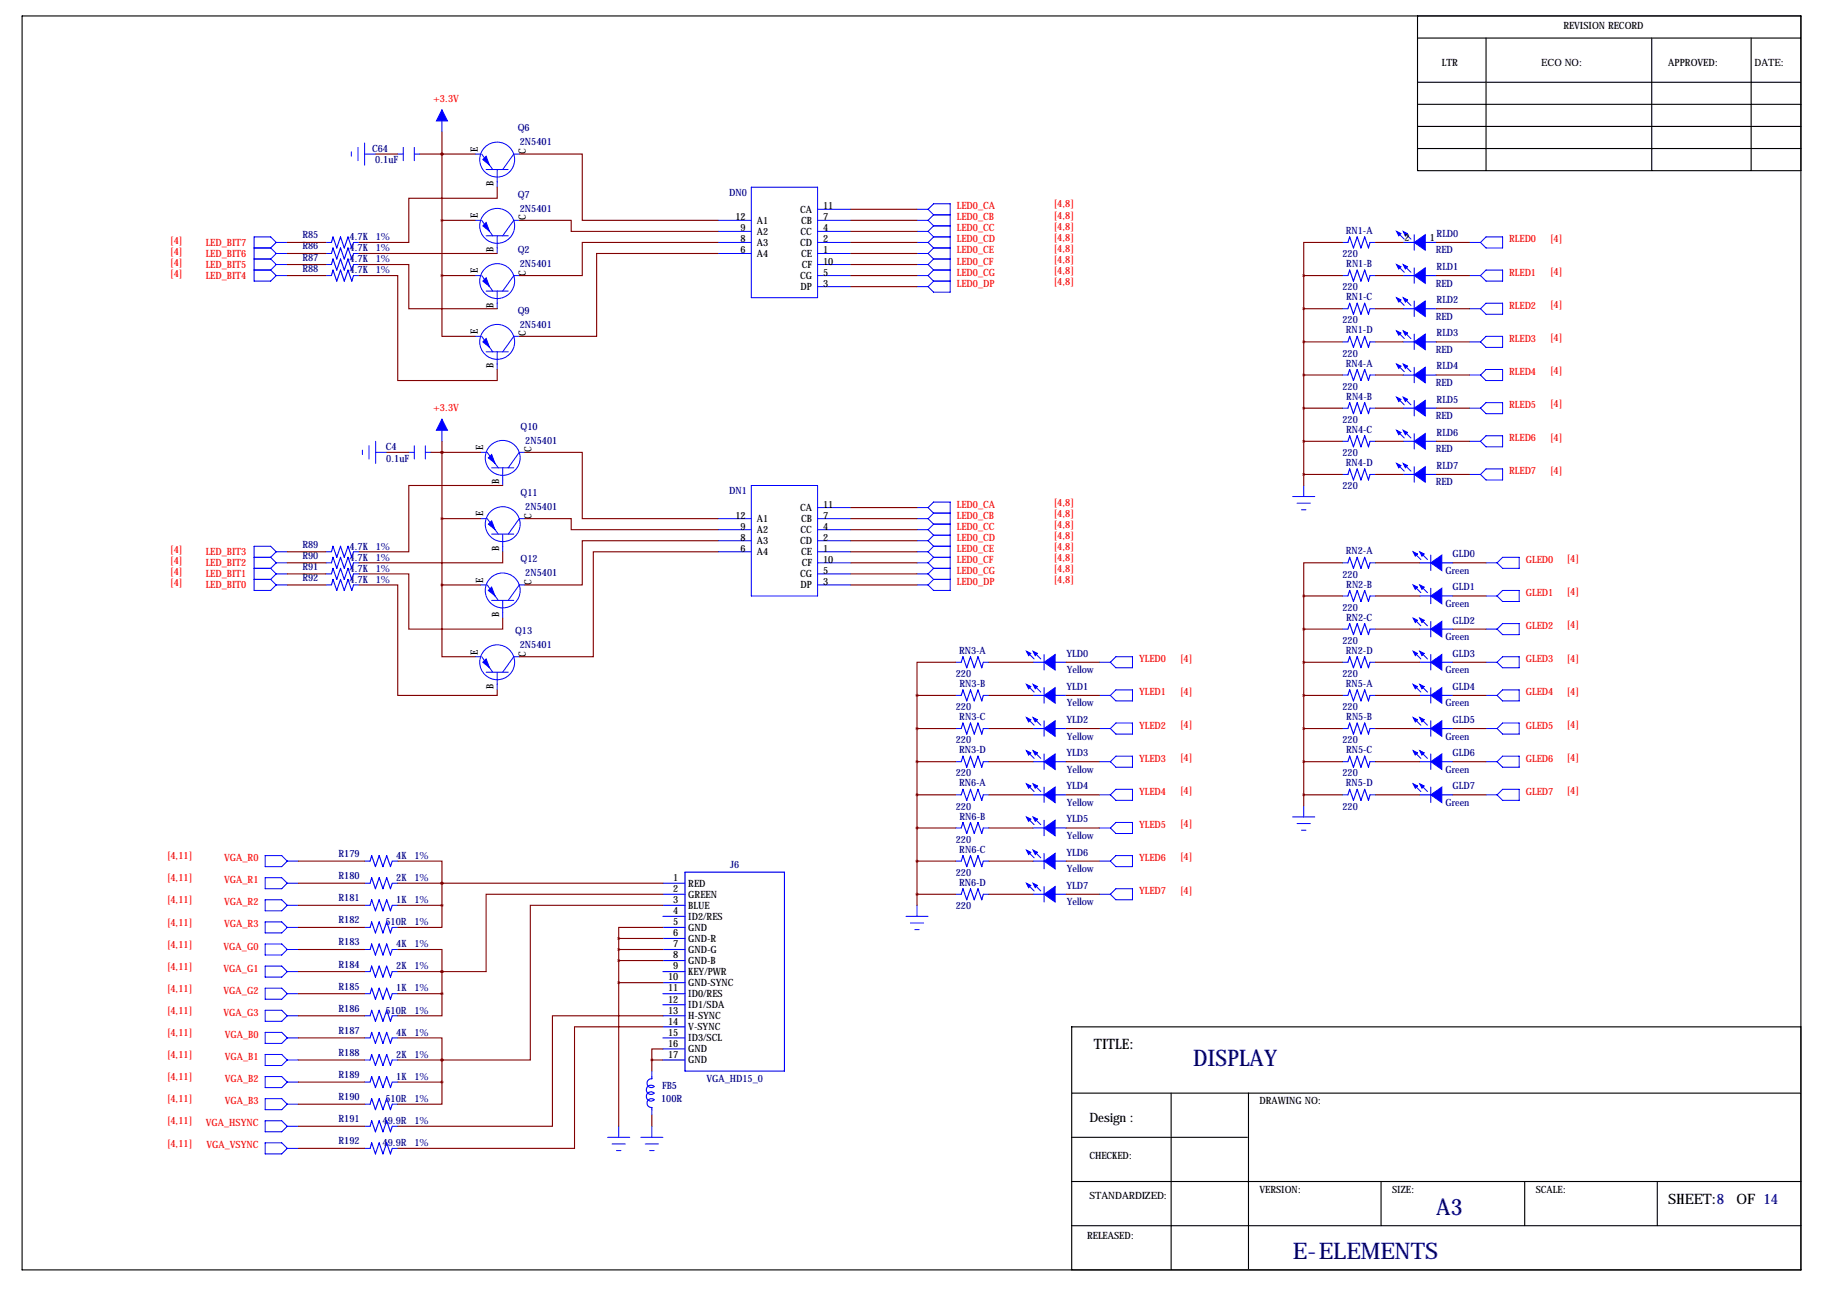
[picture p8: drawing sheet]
<svg xmlns="http://www.w3.org/2000/svg" width="419mm" height="297mm" viewBox="0 0 419 297" stroke-linecap="round" stroke-linejoin="round" font-family="sans-serif">
<g fill="none" stroke="#000" stroke-width=".25">
<path d="M5.1 3.7h408.9v288.3h-408.9zM325.9 18.9h88.1M325.9 3.7v35.5h88.1M325.9 8.7h88.1M341.6 8.7v30.5M379.7 8.7v30.5M402.6 8.7v30.5M325.9 34.1h88.1M325.9 29.1h88.1M325.9 24h88.1M414 236.1h-167.6v55.9M246.4 251.3h167.6"/>
<path d="M269.2 251.3v40.7M287 251.3v40.4M246.4 271.6h167.6M246.4 261.5h40.4M317.5 271.6v10.2M350.5 271.6v10.2M381 271.6v10.2M246.4 281.8h167.6"/>
</g>
<g fill="none" stroke="#00f" stroke-width=".25">
<path d="M76.2 55.7l.4-1.2 .8 2.5 .9-2.5 .8 2.5 .9-2.5 .9 2.5 .4-1.3M76.2 58.3l.4-1.3 .8 2.5 .9-2.5 .8 2.5 .9-2.5 .9 2.5 .4-1.2M309.9 55.7l.4-1.2 .8 2.5 .9-2.5 .9 2.5 .8-2.5 .9 2.5 .4-1.3M322.6 55.7h2.5M327.7 55.7h2.5M76.2 60.8l.4-1.3 .8 2.6 .9-2.6 .8 2.6 .9-2.6 .9 2.6 .4-1.3M76.2 63.4l.4-1.3 .8 2.5 .9-2.5 .8 2.5 .9-2.5 .9 2.5 .4-1.2M309.9 63.4l.4-1.3 .8 2.5 .9-2.5 .9 2.5 .8-2.5 .9 2.5 .4-1.2M309.9 71l.4-1.3 .8 2.5 .9-2.5 .9 2.5 .8-2.5 .9 2.5 .4-1.2M309.9 78.6l.4-1.3 .8 2.6 .9-2.6 .9 2.6 .8-2.6 .9 2.6 .4-1.3M322.6 63.4h2.5M322.6 71h2.5"/>
<path d="M322.6 78.6h2.5M327.7 63.4h2.5M327.7 71h2.5M327.7 78.6h2.5M309.9 86.2l.4-1.3 .8 2.6 .9-2.6 .9 2.6 .8-2.6 .9 2.6 .4-1.3M309.9 93.8l.4-1.2 .8 2.5 .9-2.5 .9 2.5 .8-2.5 .9 2.5 .4-1.3M322.6 86.2h2.5M322.6 93.8h2.5M327.7 86.2h2.5M327.7 93.8h2.5M309.9 101.5l.4-1.3 .8 2.5 .9-2.5 .9 2.5 .8-2.5 .9 2.5 .4-1.2M309.9 109.1l.4-1.3 .8 2.5 .9-2.5 .9 2.5 .8-2.5 .9 2.5 .4-1.2"/>
<path d="M322.6 101.5h2.5M322.6 109.1h2.5M327.7 101.5h2.5M327.7 109.1h2.5M76.2 126.9l.4-1.3 .8 2.5 .9-2.5 .8 2.5 .9-2.5 .9 2.5 .4-1.2M76.2 131.9l.4-1.2 .8 2.5 .9-2.5 .8 2.5 .9-2.5 .9 2.5 .4-1.3M76.2 129.4l.4-1.3 .8 2.6 .9-2.6 .8 2.6 .9-2.6 .9 2.6 .4-1.3M76.2 134.5l.4-1.3 .8 2.5 .9-2.5 .8 2.5 .9-2.5 .9 2.5 .4-1.2M309.9 129.4l.4-1.3 .8 2.6 .9-2.6 .9 2.6 .8-2.6 .9 2.6 .4-1.3M309.9 137l.4-1.3 .8 2.6 .9-2.6 .9 2.6 .8-2.6 .9 2.6 .4-1.3M326.4 129.4h2.5M326.4 137h2.5"/>
<path d="M331.5 129.4h2.5M331.5 137h2.5M221 152.3l.4-1.3 .8 2.5 .9-2.5 .9 2.5 .8-2.5 .9 2.5 .4-1.2M221 159.9l.4-1.3 .8 2.5 .9-2.5 .9 2.5 .8-2.5 .9 2.5 .4-1.2M237.5 152.3h2.5M237.5 159.9h2.5M242.6 152.3h2.5M242.6 159.9h2.5M309.9 144.6l.4-1.2 .8 2.5 .9-2.5 .9 2.5 .8-2.5 .9 2.5 .4-1.3M309.9 152.3l.4-1.3 .8 2.5 .9-2.5 .9 2.5 .8-2.5 .9 2.5 .4-1.2M309.9 159.9l.4-1.3 .8 2.5 .9-2.5 .9 2.5 .8-2.5 .9 2.5 .4-1.2M326.4 144.6h2.5"/>
<path d="M326.4 152.3h2.5M326.4 159.9h2.5M331.5 144.6h2.5M331.5 152.3h2.5M331.5 159.9h2.5M221 167.5l.4-1.3 .8 2.6 .9-2.6 .9 2.6 .8-2.6 .9 2.6 .4-1.3M221 175.1l.4-1.3 .8 2.6 .9-2.6 .9 2.6 .8-2.6 .9 2.6 .4-1.3M237.5 167.5h2.5M237.5 175.1h2.5M242.6 167.5h2.5M242.6 175.1h2.5M309.9 167.5l.4-1.3 .8 2.6 .9-2.6 .9 2.6 .8-2.6 .9 2.6 .4-1.3"/>
<path d="M309.9 175.1l.4-1.3 .8 2.6 .9-2.6 .9 2.6 .8-2.6 .9 2.6 .4-1.3M326.4 167.5h2.5M326.4 175.1h2.5M331.5 167.5h2.5M331.5 175.1h2.5M85.1 198l.3-1.3 .9 2.5 .9-2.5 .8 2.5 .9-2.5 .9 2.5 .4-1.2M221 182.7l.4-1.2 .8 2.5 .9-2.5 .9 2.5 .8-2.5 .9 2.5 .4-1.3M221 190.4l.4-1.3 .8 2.5 .9-2.5 .9 2.5 .8-2.5 .9 2.5 .4-1.2M221 198l.4-1.3 .8 2.5 .9-2.5 .9 2.5 .8-2.5 .9 2.5 .4-1.2M237.5 182.7h2.5M237.5 190.4h2.5M237.5 198h2.5"/>
<path d="M242.6 182.7h2.5M242.6 190.4h2.5M242.6 198h2.5M309.9 182.7l.4-1.2 .8 2.5 .9-2.5 .9 2.5 .8-2.5 .9 2.5 .4-1.3M326.4 182.7h2.5M331.5 182.7h2.5M85.1 203.1l.3-1.3 .9 2.5 .9-2.5 .8 2.5 .9-2.5 .9 2.5 .4-1.2M85.1 208.1l.3-1.2 .9 2.5 .9-2.5 .8 2.5 .9-2.5 .9 2.5 .4-1.3M85.1 213.2l.3-1.3 .9 2.6 .9-2.6 .8 2.6 .9-2.6 .9 2.6 .4-1.3M85.1 218.3l.3-1.3 .9 2.6 .9-2.6 .8 2.6 .9-2.6 .9 2.6 .4-1.3M152.4 203.1h5.1M152.4 205.6h5.1"/>
<path d="M152.4 208.1h5.1M152.4 210.7h5.1M152.4 213.2h5.1M152.4 215.8h5.1M152.4 218.3h5.1M157.5 200.5h22.8v45.7h-22.8zM221 205.6l.4-1.3 .8 2.6 .9-2.6 .9 2.6 .8-2.6 .9 2.6 .4-1.3M237.5 205.6h2.5M242.6 205.6h2.5M85.1 223.4l.3-1.3 .9 2.5 .9-2.5 .8 2.5 .9-2.5 .9 2.5 .4-1.2M85.1 228.5l.3-1.3 .9 2.5 .9-2.5 .8 2.5 .9-2.5 .9 2.5 .4-1.2M85.1 233.5l.3-1.2 .9 2.5 .9-2.5 .8 2.5 .9-2.5 .9 2.5 .4-1.3"/>
<path d="M85.1 238.6l.3-1.3 .9 2.6 .9-2.6 .8 2.6 .9-2.6 .9 2.6 .4-1.3M152.4 220.8h5.1M152.4 223.4h5.1M152.4 225.9h5.1M152.4 228.5h5.1M152.4 231h5.1M152.4 233.5h5.1M152.4 236.1h5.1M152.4 238.6h5.1M85.1 243.7l.3-1.3 .9 2.6 .9-2.6 .8 2.6 .9-2.6 .9 2.6 .4-1.3M85.1 248.8l.3-1.3 .9 2.5 .9-2.5 .8 2.5 .9-2.5 .9 2.5 .4-1.2M85.1 253.9l.3-1.3 .9 2.5 .9-2.5 .8 2.5 .9-2.5 .9 2.5 .4-1.2"/>
<path d="M85.1 258.9l.3-1.2 .9 2.5 .9-2.5 .8 2.5 .9-2.5 .9 2.5 .4-1.3M149.9 247.5v.5M149.9 254.6v.5M149.9 248a1.02 1.02 0 0 0-1.1 1.3 1.02 1.02 0 0 0 1.6 .5M150.4 251.3a1.07 1.07 0 0 0-1.5 0 1.07 1.07 0 0 0 0 1.5 1.07 1.07 0 0 0 1.5 .1M150.4 249.8a1.07 1.07 0 0 0-1.5 0 1.07 1.07 0 0 0 0 1.5 1.07 1.07 0 0 0 1.5 0M150.4 252.8a1.02 1.02 0 0 0-1.6 .5 1.02 1.02 0 0 0 1.1 1.3M152.4 241.2h5.1M152.4 243.7h5.1M85.1 264l.3-1.3 .9 2.6 .9-2.6 .8 2.6 .9-2.6 .9 2.6 .4-1.3"/>
</g>
<g fill="none" stroke="#00f" stroke-width=".23">
<path d="M80.8 34.9v1M82.3 33.9v3M83.8 35.4h2.6M83.8 32.9v5.1M91.4 35.4h1.3M92.7 33.9v3M95.2 33.9v3M95.2 35.4h1.3M101.6 25.3v5M109.2 35.4h1.3M110.7 35.4l2.6 3.6M111.8 39h5"/>
<path d="M114.3 39v4M119.4 35.4h-1.3l-2.5 3.6M58.4 57h3.8M58.4 59.5h3.8M62.2 59.5l1.3 1.3M62.2 57l1.3 1.3M63.5 55.7h2.5M63.5 58.3h2.5M63.5 55.7l-1.3-1.2h-3.8v10.1h3.8l1.3-1.2M63.5 58.3l-1.3 1.2M63.5 55.7l-1.3 1.3M74.9 55.7h1.3"/>
<path d="M74.9 58.3h1.3M81.3 55.7h1.2M81.3 58.3h1.2M109.2 50.7h1.3M110.7 50.7l2.6 3.5M111.8 54.2h5M114.3 54.2v4.1M119.4 50.7h-1.3l-2.5 3.5M165.1 55.7h7.6M165.1 50.7h7.6M165.1 53.2h7.6M165.1 58.3h7.6"/>
<path d="M172.7 43h15.3v25.4h-15.3zM188 55.7h7.6M188 50.7h7.6M188 53.2h7.6M188 58.3h7.6M188 48.1h7.6M210.8 55.7h2.6M210.8 50.7h2.6M210.8 53.2h2.6M210.8 58.3h2.6M210.8 48.1h2.6M213.4 48.1l1.2-1.3h3.8v20.4h-3.8l-1.2-1.3"/>
<path d="M213.4 48.1l1.2 1.3M213.4 50.7l1.2 1.2M213.4 53.2l1.2 1.3M213.4 55.7l1.2 1.3M213.4 58.3l1.2 1.2M214.6 57h3.8M214.6 54.5h3.8M214.6 49.4h3.8M214.6 51.9h3.8M214.6 49.4l-1.2 1.3M214.6 51.9l-1.2 1.3M214.6 54.5l-1.2 1.2"/>
<path d="M214.6 59.5h3.8M214.6 57l-1.2 1.3M214.6 59.5l-1.2 1.3M308.6 55.7h1.3M315 55.7h1.2M321.3 53.5l1.5 1.5M322.8 53.5l1.6 1.5M325.1 54v3.5M337.8 55.7h2.6M340.4 55.7l1.2-1.2h3.8v2.5h-3.8zM58.4 62.1h3.8M62.2 62.1l1.3 1.3"/>
<path d="M63.5 63.4h2.5M63.5 60.8h2.5M63.5 60.8l-1.3 1.3M74.9 63.4h1.3M74.9 60.8h1.3M81.3 63.4h1.2M81.3 60.8h1.2M109.2 63.4h1.3M109.2 77.3h1.3M110.7 63.4l2.6 3.5M110.7 77.3l2.6 3.6M111.8 66.9h5"/>
<path d="M114.3 66.9v4.1M119.4 63.4h-1.3l-2.5 3.5M119.4 77.3h-1.3l-2.5 3.6M188 63.4h7.6M188 60.8h7.6M188 65.9h7.6M210.8 63.4h2.6M210.8 60.8h2.6M210.8 65.9h2.6M213.4 60.8l1.2 1.3M213.4 63.4l1.2 1.2M214.6 64.6h3.8"/>
<path d="M214.6 62.1h3.8M214.6 62.1l-1.2 1.3M214.6 64.6l-1.2 1.3M308.6 63.4h1.3M308.6 71h1.3M308.6 78.6h1.3M315 63.4h1.2M315 71h1.2M315 78.6h1.2M321.3 61.1l1.5 1.5M321.3 68.7l1.5 1.5M321.3 76.3l1.5 1.5"/>
<path d="M322.8 61.1l1.6 1.5M322.8 68.7l1.6 1.5M322.8 76.3l1.6 1.5M325.1 61.6v3.5M325.1 69.2v3.6M325.1 76.8v3.6M337.8 63.4h2.6M337.8 71h2.6M337.8 78.6h2.6M340.4 78.6l1.2-1.3h3.8v2.6h-3.8zM340.4 63.4l1.2-1.3h3.8v2.5h-3.8zM340.4 71l1.2-1.3h3.8v2.5h-3.8z"/>
<path d="M101.6 96.4v5.1M111.8 80.9h5M114.3 80.9v4M308.6 86.2h1.3M308.6 93.8h1.3M315 86.2h1.2M315 93.8h1.2M321.3 83.9l1.5 1.6M321.3 91.6l1.5 1.5M321.3 99.2l1.5 1.5M322.8 83.9l1.6 1.6M322.8 91.6l1.6 1.5"/>
<path d="M322.8 99.2l1.6 1.5M325.1 84.4v3.6M325.1 92.1v3.5M325.1 99.7v3.5M337.8 86.2h2.6M337.8 93.8h2.6M340.4 86.2l1.2-1.3h3.8v2.6h-3.8zM340.4 93.8l1.2-1.2h3.8v2.5h-3.8zM83.3 103.5v1M84.8 102.5v3M86.4 104h2.5M86.4 101.5v5"/>
<path d="M94 104h1.2M95.2 102.5v3M97.8 102.5v3M97.8 104h1.3M110.5 119.2h1.3M110.5 104h1.3M112 104l2.6 3.6M112 119.2l2.6 3.6M113 107.6h5.1M115.6 107.6v4M120.6 119.2h-1.2l-2.6 3.6M120.6 104h-1.2l-2.6 3.6"/>
<path d="M165.1 119.2h7.6M172.7 111.6h15.3v25.4h-15.3zM188 119.2h7.6M188 116.7h7.6M210.8 119.2h2.6M210.8 116.7h2.6M213.4 116.7l1.2-1.3h3.8v20.3h-3.8l-1.2-1.2M213.4 116.7l1.2 1.3M213.4 119.2l1.2 1.3M214.6 118h3.8M214.6 118l-1.2 1.2M297.2 114.2h5.1"/>
<path d="M298.2 115.7h3M299.2 117.2h1M299.7 111.6v2.6M308.6 101.5h1.3M308.6 109.1h1.3M315 101.5h1.2M315 109.1h1.2M321.3 106.8l1.5 1.5M322.8 106.8l1.6 1.5M325.1 107.3v3.6M337.8 101.5h2.6M337.8 109.1h2.6"/>
<path d="M340.4 101.5l1.2-1.3h3.8v2.5h-3.8zM341.6 107.8h3.8v2.5h-3.8l-1.2-1.2zM58.4 130.7h3.8M58.4 128.1h3.8M58.4 133.2h3.8M62.2 133.2l1.3 1.3M62.2 130.7l1.3 1.2M62.2 128.1l1.3 1.3M63.5 129.4h2.5M63.5 126.9h2.5M63.5 131.9h2.5M63.5 134.5h2.5"/>
<path d="M63.5 126.9l-1.3-1.3h-3.8v10.1h3.8l1.3-1.2M63.5 131.9l-1.3 1.3M63.5 129.4l-1.3 1.3M63.5 126.9l-1.3 1.2M74.9 129.4h1.3M74.9 126.9h1.3M74.9 131.9h1.3M74.9 134.5h1.3M81.3 129.4h1.2M81.3 126.9h1.2M81.3 131.9h1.2M81.3 134.5h1.2"/>
<path d="M110.5 134.5h1.3M112 134.5l2.6 3.5M113 122.8h5.1M113 138h5.1M115.6 122.8v4.1M115.6 138v4.1M120.6 134.5h-1.2l-2.6 3.5M165.1 121.8h7.6M165.1 124.3h7.6M165.1 126.9h7.6M188 129.4h7.6M188 121.8h7.6"/>
<path d="M188 124.3h7.6M188 126.9h7.6M188 131.9h7.6M188 134.5h7.6M210.8 129.4h2.6M210.8 121.8h2.6M210.8 124.3h2.6M210.8 126.9h2.6M210.8 131.9h2.6M210.8 134.5h2.6M213.4 121.8l1.2 1.2M213.4 124.3l1.2 1.3"/>
<path d="M213.4 126.9l1.2 1.2M213.4 129.4l1.2 1.3M213.4 131.9l1.2 1.3M214.6 130.7h3.8M214.6 128.1h3.8M214.6 120.5h3.8M214.6 123h3.8M214.6 120.5l-1.2 1.3M214.6 125.6h3.8M214.6 123l-1.2 1.3M214.6 125.6l-1.2 1.3M214.6 128.1l-1.2 1.3"/>
<path d="M214.6 133.2h3.8M214.6 130.7l-1.2 1.2M214.6 133.2l-1.2 1.3M308.6 129.4h1.3M308.6 137h1.3M315 129.4h1.2M315 137h1.2M325.1 127.1l1.5 1.5M325.1 134.7l1.5 1.6M326.6 127.1l1.6 1.5M326.6 134.7l1.6 1.6M328.9 127.6v3.6"/>
<path d="M328.9 135.2v3.6M341.6 129.4h2.6M341.6 137h2.6M344.2 129.4l1.2-1.3h3.8v2.6h-3.8zM344.2 137l1.2-1.3h3.8v2.6h-3.8zM109.2 151h1.3M110.7 151l2.6 3.5M111.8 154.5h5M114.3 154.5v4.1M119.4 151h-1.3l-2.5 3.5M219.7 152.3h1.3M219.7 159.9h1.3"/>
<path d="M226.1 152.3h1.2M226.1 159.9h1.2M236.2 150l1.5 1.5M236.2 157.6l1.5 1.5M237.7 150l1.6 1.5M237.7 157.6l1.6 1.5M240 150.5v3.5M240 158.1v3.6M252.7 152.3h2.6M252.7 159.9h2.6M255.3 152.3l1.2-1.3h3.8v2.5h-3.8zM255.3 159.9l1.2-1.3h3.8v2.5h-3.8z"/>
<path d="M308.6 144.6h1.3M308.6 152.3h1.3M308.6 159.9h1.3M315 144.6h1.2M315 152.3h1.2M315 159.9h1.2M325.1 142.4l1.5 1.5M325.1 150l1.5 1.5M325.1 157.6l1.5 1.5M326.6 142.4l1.6 1.5M326.6 150l1.6 1.5M326.6 157.6l1.6 1.5"/>
<path d="M328.9 142.9v3.5M328.9 150.5v3.5M328.9 158.1v3.6M341.6 144.6h2.6M341.6 152.3h2.6M341.6 159.9h2.6M344.2 152.3l1.2-1.3h3.8v2.5h-3.8zM344.2 159.9l1.2-1.3h3.8v2.5h-3.8zM344.2 144.6l1.2-1.2h3.8v2.5h-3.8zM219.7 167.5h1.3M219.7 175.1h1.3M226.1 167.5h1.2"/>
<path d="M226.1 175.1h1.2M236.2 165.2l1.5 1.5M236.2 172.8l1.5 1.6M237.7 165.2l1.6 1.5M237.7 172.8l1.6 1.6M240 165.7v3.6M240 173.3v3.6M252.7 167.5h2.6M252.7 175.1h2.6M255.3 167.5l1.2-1.3h3.8v2.6h-3.8zM255.3 175.1l1.2-1.3h3.8v2.6h-3.8zM308.6 167.5h1.3"/>
<path d="M308.6 175.1h1.3M315 167.5h1.2M315 175.1h1.2M325.1 165.2l1.5 1.5M325.1 172.8l1.5 1.6M326.6 165.2l1.6 1.5M326.6 172.8l1.6 1.6M328.9 165.7v3.6M328.9 173.3v3.6M341.6 167.5h2.6M341.6 175.1h2.6M344.2 167.5l1.2-1.3h3.8v2.6h-3.8z"/>
<path d="M344.2 175.1l1.2-1.3h3.8v2.6h-3.8zM61 196.7h3.8l1.2 1.3-1.2 1.2h-3.8zM66 198h2.6M83.8 198h1.3M90.2 198h1.2M219.7 182.7h1.3M219.7 190.4h1.3M219.7 198h1.3M226.1 182.7h1.2M226.1 190.4h1.2M226.1 198h1.2M236.2 180.5l1.5 1.5"/>
<path d="M236.2 188.1l1.5 1.5M236.2 195.7l1.5 1.5M237.7 180.5l1.6 1.5M237.7 188.1l1.6 1.5M237.7 195.7l1.6 1.5M240 181v3.5M240 188.6v3.5M240 196.2v3.6M252.7 182.7h2.6M252.7 190.4h2.6M252.7 198h2.6M255.3 182.7l1.2-1.2h3.8v2.5h-3.8z"/>
<path d="M255.3 190.4l1.2-1.3h3.8v2.5h-3.8zM255.3 198l1.2-1.3h3.8v2.5h-3.8zM297.2 187.8h5.1M298.2 189.3h3M299.2 190.9h1M299.7 185.3v2.5M308.6 182.7h1.3M315 182.7h1.2M325.1 180.5l1.5 1.5M326.6 180.5l1.6 1.5M328.9 181v3.5M341.6 182.7h2.6"/>
<path d="M344.2 182.7l1.2-1.2h3.8v2.5h-3.8zM61 206.9h3.8l1.2 1.2-1.2 1.3h-3.8zM61 201.8h3.8l1.2 1.3-1.2 1.2h-3.8zM61 211.9h3.8l1.2 1.3-1.2 1.3h-3.8zM61 217h3.8l1.2 1.3-1.2 1.3h-3.8zM66 203.1h2.6M66 208.1h2.6M66 213.2h2.6M66 218.3h2.6M83.8 203.1h1.3M83.8 208.1h1.3M83.8 213.2h1.3"/>
<path d="M83.8 218.3h1.3M90.2 203.1h1.2M90.2 208.1h1.2M90.2 213.2h1.2M90.2 218.3h1.2M208.3 210.7h5.1M209.3 212.2h3M210.3 213.7h1M210.8 208.1v2.6M219.7 205.6h1.3M226.1 205.6h1.2M236.2 203.3l1.5 1.5"/>
<path d="M237.7 203.3l1.6 1.5M240 203.8v3.6M252.7 205.6h2.6M255.3 205.6l1.2-1.3h3.8v2.6h-3.8zM61 222.1h3.8l1.2 1.3-1.2 1.2h-3.8zM61 227.2h3.8l1.2 1.3-1.2 1.2h-3.8zM61 232.3h3.8l1.2 1.2-1.2 1.3h-3.8zM61 237.3h3.8l1.2 1.3-1.2 1.3h-3.8zM66 223.4h2.6M66 228.5h2.6M66 233.5h2.6M66 238.6h2.6"/>
<path d="M83.8 223.4h1.3M83.8 228.5h1.3M83.8 233.5h1.3M83.8 238.6h1.3M90.2 223.4h1.2M90.2 228.5h1.2M90.2 233.5h1.2M90.2 238.6h1.2M61 242.4h3.8l1.2 1.3-1.2 1.3h-3.8zM61 247.5h3.8l1.2 1.3-1.2 1.2h-3.8zM61 252.6h3.8l1.2 1.3-1.2 1.2h-3.8zM61 257.7h3.8l1.2 1.2-1.2 1.3h-3.8z"/>
<path d="M66 243.7h2.6M66 248.8h2.6M66 253.9h2.6M66 258.9h2.6M83.8 243.7h1.3M83.8 248.8h1.3M83.8 253.9h1.3M83.8 258.9h1.3M90.2 243.7h1.2M90.2 248.8h1.2M90.2 253.9h1.2M90.2 258.9h1.2"/>
<path d="M142.2 258.9v2.6M149.9 246.2v1.3M149.9 255.1v1.3M149.9 258.9v2.6M61 262.7h3.8l1.2 1.3-1.2 1.3h-3.8zM66 264h2.6M83.8 264h1.3M90.2 264h1.2M139.7 261.5h5.1M140.7 263h3.1M141.7 264.5h1M147.3 261.5h5.1"/>
<path d="M148.3 263h3.1M149.4 264.5h1"/>
<circle cx="114.3" cy="36.7" r="4"/>
<circle cx="114.3" cy="51.9" r="4"/>
<circle cx="114.3" cy="78.6" r="4"/>
<circle cx="114.3" cy="64.6" r="4"/>
<circle cx="115.6" cy="105.3" r="4"/>
<circle cx="115.6" cy="120.5" r="4"/>
<circle cx="115.6" cy="135.7" r="4"/>
<circle cx="114.3" cy="152.3" r="4"/>
</g>
<g fill="#00f" stroke="#00f" stroke-width=".23">
<path d="M325.1 55.7l2.6-1.7v3.5z"/>
<path d="M321.1 53.2l1 .5-.5 .5z"/>
<path d="M322.6 53.2l1 .5-.5 .5z"/>
<path d="M325.1 63.4l2.6-1.8v3.5z"/>
<path d="M321.1 60.8l1 .5-.5 .5z"/>
<path d="M322.6 60.8l1 .5-.5 .5z"/>
<path d="M325.1 71l2.6-1.8v3.6z"/>
<path d="M321.1 68.4l1 .5-.5 .6z"/>
<path d="M322.6 68.4l1 .5-.5 .6z"/>
<path d="M325.1 78.6l2.6-1.8v3.6z"/>
<path d="M321.1 76.1l1 .5-.5 .5z"/>
<path d="M322.6 76.1l1 .5-.5 .5z"/>
<path d="M325.1 86.2l2.6-1.8v3.6z"/>
<path d="M321.1 83.7l1 .5-.5 .5z"/>
<path d="M322.6 83.7l1 .5-.5 .5z"/>
<path d="M325.1 93.8l2.6-1.7v3.5z"/>
<path d="M321.1 91.3l1 .5-.5 .5z"/>
<path d="M322.6 91.3l1 .5-.5 .5z"/>
<path d="M325.1 101.5l2.6-1.8v3.5z"/>
<path d="M321.1 98.9l1 .5-.5 .5z"/>
<path d="M322.6 98.9l1 .5-.5 .5z"/>
<path d="M325.1 109.1l2.6-1.8v3.6z"/>
<path d="M321.1 106.5l1 .5-.5 .6z"/>
<path d="M322.6 106.5l1 .5-.5 .6z"/>
<path d="M328.9 129.4l2.6-1.8v3.6z"/>
<path d="M324.9 126.9l1 .5-.5 .5z"/>
<path d="M326.4 126.9l1 .5-.5 .5z"/>
<path d="M328.9 137l2.6-1.8v3.6z"/>
<path d="M324.9 134.5l1 .5-.5 .5z"/>
<path d="M326.4 134.5l1 .5-.5 .5z"/>
<path d="M328.9 144.6l2.6-1.7v3.5z"/>
<path d="M324.9 142.1l1 .5-.5 .5z"/>
<path d="M326.4 142.1l1 .5-.5 .5z"/>
<path d="M328.9 152.3l2.6-1.8v3.5z"/>
<path d="M324.9 149.7l1 .5-.5 .5z"/>
<path d="M326.4 149.7l1 .5-.5 .5z"/>
<path d="M328.9 159.9l2.6-1.8v3.6z"/>
<path d="M324.9 157.3l1 .5-.5 .6z"/>
<path d="M326.4 157.3l1 .5-.5 .6z"/>
<path d="M328.9 167.5l2.6-1.8v3.6z"/>
<path d="M324.9 165l1 .5-.5 .5z"/>
<path d="M326.4 165l1 .5-.5 .5z"/>
<path d="M328.9 175.1l2.6-1.8v3.6z"/>
<path d="M324.9 172.6l1 .5-.5 .5z"/>
<path d="M326.4 172.6l1 .5-.5 .5z"/>
<path d="M328.9 182.7l2.6-1.7v3.5z"/>
<path d="M324.9 180.2l1 .5-.5 .5z"/>
<path d="M326.4 180.2l1 .5-.5 .5z"/>
<path d="M240 152.3l2.6-1.8v3.5z"/>
<path d="M236 149.7l1 .5-.5 .5z"/>
<path d="M237.5 149.7l1 .5-.5 .5z"/>
<path d="M240 159.9l2.6-1.8v3.6z"/>
<path d="M236 157.3l1 .5-.5 .6z"/>
<path d="M237.5 157.3l1 .5-.5 .6z"/>
<path d="M240 167.5l2.6-1.8v3.6z"/>
<path d="M236 165l1 .5-.5 .5z"/>
<path d="M237.5 165l1 .5-.5 .5z"/>
<path d="M240 175.1l2.6-1.8v3.6z"/>
<path d="M236 172.6l1 .5-.5 .5z"/>
<path d="M237.5 172.6l1 .5-.5 .5z"/>
<path d="M240 182.7l2.6-1.7v3.5z"/>
<path d="M236 180.2l1 .5-.5 .5z"/>
<path d="M237.5 180.2l1 .5-.5 .5z"/>
<path d="M240 190.4l2.6-1.8v3.5z"/>
<path d="M236 187.8l1 .5-.5 .5z"/>
<path d="M237.5 187.8l1 .5-.5 .5z"/>
<path d="M240 198l2.6-1.8v3.6z"/>
<path d="M236 195.4l1 .5-.5 .6z"/>
<path d="M237.5 195.4l1 .5-.5 .6z"/>
<path d="M240 205.6l2.6-1.8v3.6z"/>
<path d="M236 203.1l1 .5-.5 .5z"/>
<path d="M237.5 203.1l1 .5-.5 .5z"/>
<path d="M111 36.7l.8-.8 .7 2.1z"/>
<path d="M111.8 51.2l.7 2-1.5-1.3z"/>
<path d="M111.8 63.9l.7 2-1.5-1.3z"/>
<path d="M111 78.6l.8-.8 .7 2.1z"/>
<path d="M113 104.5l.8 2-1.5-1.2z"/>
<path d="M112.3 120.5l.7-.8 .8 2.1z"/>
<path d="M112.3 135.7l.7-.7 .8 2z"/>
<path d="M111.8 151.5l.7 2-1.5-1.2z"/>
<path d="M101.6 25.3l1.3 2.5h-2.6z"/>
<path d="M101.6 96.4l1.3 2.5h-2.6z"/>
</g>
<g fill="none" stroke="#800000" stroke-width=".25">
<path d="M86.4 35.4h5M96.5 35.4h12.7M101.6 35.4h.1M101.6 30.3v33.1M119.4 35.4h14.5v15.3h31.2M66 55.7h8.9M66 58.3h8.9M82.5 58.3h31.8M101.6 50.7h7.6M114.3 43v2.6h-20.3v10.1h-11.5M119.4 50.7h11.9v2.5h33.8M165.1 58.3h-27.9v19h-17.8"/>
<path d="M165.1 55.7h-31.2v7.7h-14.5M195.6 55.7h15.2M195.6 48.1h15.2M195.6 50.7h15.2M195.6 53.2h15.2M195.6 58.3h15.2M308.6 55.7h-8.9v7.7M316.2 55.7h6.4M330.2 55.7h7.6M66 63.4h8.9M66 60.8h8.9M82.5 63.4h8.9v24.1h22.9v-2.6"/>
<path d="M82.5 60.8h11.5v10.2h20.3M101.6 63.4v13.9h7.6M101.6 63.4h7.6M195.6 63.4h15.2M195.6 60.8h15.2M195.6 65.9h15.2M299.7 78.6h8.9M299.7 71h8.9M299.7 63.4h8.9M299.7 63.4v48.2M316.2 78.6h6.4M316.2 71h6.4"/>
<path d="M316.2 63.4h6.4M330.2 78.6h7.6M330.2 71h7.6M330.2 63.4h7.6M299.7 93.8h8.9M299.7 86.2h8.9M316.2 93.8h6.4M316.2 86.2h6.4M330.2 93.8h7.6M330.2 86.2h7.6M88.9 104h5.1M99.1 104h11.4"/>
<path d="M101.6 104h.1M101.6 119.2h8.9M101.6 101.5v33M115.6 111.6h-21.6v15.3h-11.5M120.6 119.2h10.7v2.6h33.8M120.6 104h13.3v15.2h31.2M195.6 116.7h15.2M195.6 119.2h15.2M299.7 109.1h8.9M299.7 101.5h8.9M316.2 109.1h6.4M316.2 101.5h6.4"/>
<path d="M330.2 109.1h7.6M330.2 101.5h7.6M66 129.4h8.9M66 126.9h8.9M66 131.9h8.9M66 134.5h8.9M82.5 134.5h8.9v25.4h22.9v-1.3M82.5 131.9h11.5v12.7h21.6v-2.5M101.6 134.5v16.5h7.6M101.6 134.5h8.9M115.6 126.9v2.5h-33.1M165.1 126.9h-28.7v24.1h-17"/>
<path d="M165.1 124.3h-31.2v10.2h-13.3M195.6 129.4h15.2M195.6 121.8h15.2M195.6 124.3h15.2M195.6 126.9h15.2M195.6 131.9h15.2M195.6 134.5h15.2M299.7 137v48.3M299.7 137h8.9M308.6 129.4h-8.9v7.6M316.2 137h10.2M316.2 129.4h10.2"/>
<path d="M334 137h7.6M334 129.4h7.6M210.8 159.9h8.9M210.8 159.9v48.2M219.7 152.3h-8.9v7.6M227.3 152.3h10.2M227.3 159.9h10.2M245.1 152.3h7.6M245.1 159.9h7.6M299.7 152.3h8.9M299.7 144.6h8.9M299.7 159.9h8.9"/>
<path d="M316.2 152.3h10.2M316.2 144.6h10.2M316.2 159.9h10.2M334 152.3h7.6M334 144.6h7.6M334 159.9h7.6M210.8 175.1h8.9M210.8 167.5h8.9M227.3 175.1h10.2M227.3 167.5h10.2M245.1 175.1h7.6M245.1 167.5h7.6"/>
<path d="M299.7 175.1h8.9M299.7 167.5h8.9M316.2 175.1h10.2M316.2 167.5h10.2M334 175.1h7.6M334 167.5h7.6M68.6 198h15.2M91.4 198h10.2v5.1M210.8 182.7h8.9M210.8 198h8.9M210.8 190.4h8.9M227.3 182.7h10.2"/>
<path d="M227.3 198h10.2M227.3 190.4h10.2M245.1 182.7h7.6M245.1 198h7.6M245.1 190.4h7.6M299.7 182.7h8.9M316.2 182.7h10.2M334 182.7h7.6M68.6 208.1h15.2M68.6 203.1h15.2M68.6 213.2h15.2M68.6 218.3h15.2"/>
<path d="M91.4 218.3h10.2v5.1M91.4 208.1h10.2M91.4 203.1h61M101.6 208.1v5.1h-10.2M101.6 203.1h.1M101.6 203.1v5M142.2 218.3h10.2M142.2 215.8v43.1M142.2 215.8h10.2M152.4 205.6h-40.6v17.8h-10.2M152.4 208.1h-30.5v35.6h-20.3M152.4 213.2h-10.2v2.6"/>
<path d="M210.8 205.6h8.9M227.3 205.6h10.2M245.1 205.6h7.6M68.6 228.5h15.2M68.6 223.4h15.2M68.6 233.5h15.2M68.6 238.6h15.2M91.4 238.6h10.2v5.1M91.4 228.5h10.2M91.4 223.4h10.2M101.6 228.5v5h-10.2M101.6 223.4h.1"/>
<path d="M101.6 223.4v5.1M142.2 220.8h10.2M142.2 225.9h10.2M152.4 233.5h-25.4v25.4h-35.6M152.4 236.1h-20.3v27.9h-40.7M68.6 248.8h15.2M68.6 243.7h15.2M68.6 253.9h15.2M68.6 258.9h15.2M91.4 248.8h10.2M91.4 243.7h10.2M101.6 248.8v5.1h-10.2"/>
<path d="M101.6 243.7h.1M101.6 243.7v5.1M149.9 243.7h2.5M149.9 243.7v2.5M149.9 256.4v2.5M152.4 241.2h-2.5v2.5M68.6 264h15.2"/>
</g>
<path d="M142.2 218.3a.05 .05 0 0 0 .1 0 .05 .05 0 0 0-.1 0zM142.2 215.8a.05 .05 0 0 0 .1 0 .05 .05 0 0 0-.1 0zM142.2 220.8a.05 .05 0 0 0 .1 0 .05 .05 0 0 0-.1 0zM142.2 225.9a.05 .05 0 0 0 .1 0 .05 .05 0 0 0-.1 0zM149.8 243.7a.05 .05 0 0 0 .1 0 .05 .05 0 0 0-.1 0z" fill="#800000" stroke="#800000" stroke-width=".63"/>
<g font-size="5.3" fill="#000080">
<text x="274.3" y="245">DISPLAY</text>
<text x="330.2" y="279.3">A3</text>
<text x="297.2" y="289.4">E-ELEMENTS</text>
</g>
<g font-size="3.3">
<text x="251.5" y="241.2">TITLE:</text>
<text x="383.5" y="276.7">SHEET:8</text>
<text x="399.2" y="276.7">OF 14</text>
</g>
<text font-size="3" x="250.4" y="257.9">Design :</text>
<g font-size="2.3">
<text x="359.4" y="6.7">REVISION RECORD</text>
<text x="331.5" y="15.1">LTR</text>
<text x="354.3" y="15.1">ECO NO:</text>
<text x="383.5" y="15.1">APPROVED:</text>
<text x="403.4" y="15.1">DATE:</text>
<text x="109.8" y="34.9" transform="rotate(-90 109.8 34.9)">E</text>
<text x="120.9" y="35.4" transform="rotate(-90 120.9 35.4)">C</text>
<text x="113.5" y="42.8" transform="rotate(-90 113.5 42.8)">B</text>
<text x="109.8" y="50.2" transform="rotate(-90 109.8 50.2)">E</text>
<text x="120.9" y="50.7" transform="rotate(-90 120.9 50.7)">C</text>
<text x="169.1" y="50.7">12</text>
<text x="170.3" y="53.2">9</text>
<text x="174" y="51.5">A1</text>
<text x="183.9" y="48.9">CA</text>
<text x="184.2" y="51.5">CB</text>
<text x="189.2" y="48.1">11</text>
<text x="189.2" y="50.7">7</text>
<text x="189.2" y="53.2">4</text>
<text x="113.5" y="58" transform="rotate(-90 113.5 58)">B</text>
<text x="170.3" y="55.7">8</text>
<text x="170.3" y="58.3">6</text>
<text x="174" y="54">A2</text>
<text x="174" y="56.5">A3</text>
<text x="174" y="59.1">A4</text>
<text x="183.9" y="56.5">CD</text>
<text x="184.1" y="54">CC</text>
<text x="184.2" y="59.1">CE</text>
<text x="189.2" y="55.7">2</text>
<text x="189.2" y="58.3">1</text>
<text x="322.9" y="55.5">2</text>
<text x="328.7" y="55.5">1</text>
<text x="109.8" y="62.9" transform="rotate(-90 109.8 62.9)">E</text>
<text x="120.9" y="63.4" transform="rotate(-90 120.9 63.4)">C</text>
<text x="183.9" y="64.2">CG</text>
<text x="184.3" y="61.6">CF</text>
<text x="189.2" y="60.8">10</text>
<text x="189.2" y="63.4">5</text>
<text x="189.2" y="65.9">3</text>
<text x="113.5" y="70.7" transform="rotate(-90 113.5 70.7)">B</text>
<text x="184.1" y="66.7">DP</text>
<text x="109.8" y="76.8" transform="rotate(-90 109.8 76.8)">E</text>
<text x="120.9" y="77.3" transform="rotate(-90 120.9 77.3)">C</text>
<text x="113.5" y="84.7" transform="rotate(-90 113.5 84.7)">B</text>
<text x="111.1" y="103.5" transform="rotate(-90 111.1 103.5)">E</text>
<text x="122.2" y="104" transform="rotate(-90 122.2 104)">C</text>
<text x="114.8" y="111.4" transform="rotate(-90 114.8 111.4)">B</text>
<text x="111.1" y="118.7" transform="rotate(-90 111.1 118.7)">E</text>
<text x="122.2" y="119.2" transform="rotate(-90 122.2 119.2)">C</text>
<text x="169.1" y="119.2">12</text>
<text x="183.9" y="117.5">CA</text>
<text x="189.2" y="116.7">11</text>
<text x="189.2" y="119.2">7</text>
<text x="170.3" y="121.8">9</text>
<text x="170.3" y="124.3">8</text>
<text x="174" y="120">A1</text>
<text x="174" y="122.6">A2</text>
<text x="174" y="125.1">A3</text>
<text x="183.9" y="125.1">CD</text>
<text x="184.1" y="122.6">CC</text>
<text x="184.2" y="120">CB</text>
<text x="189.2" y="121.8">4</text>
<text x="189.2" y="124.3">2</text>
<text x="114.8" y="126.6" transform="rotate(-90 114.8 126.6)">B</text>
<text x="170.3" y="126.9">6</text>
<text x="174" y="127.7">A4</text>
<text x="184.2" y="127.7">CE</text>
<text x="184.3" y="130.2">CF</text>
<text x="189.2" y="126.9">1</text>
<text x="189.2" y="129.4">10</text>
<text x="189.2" y="131.9">5</text>
<text x="111.1" y="134" transform="rotate(-90 111.1 134)">E</text>
<text x="122.2" y="134.5" transform="rotate(-90 122.2 134.5)">C</text>
<text x="183.9" y="132.7">CG</text>
<text x="184.1" y="135.3">DP</text>
<text x="189.2" y="134.5">3</text>
<text x="114.8" y="141.9" transform="rotate(-90 114.8 141.9)">B</text>
<text x="109.8" y="150.5" transform="rotate(-90 109.8 150.5)">E</text>
<text x="120.9" y="151" transform="rotate(-90 120.9 151)">C</text>
<text x="113.5" y="158.4" transform="rotate(-90 113.5 158.4)">B</text>
<text x="154.8" y="202.6">1</text>
<text x="158.2" y="203.9">RED</text>
<text x="154.8" y="205.1">2</text>
<text x="154.8" y="207.6">3</text>
<text x="158.2" y="206.4">GREEN</text>
<text x="158.2" y="208.9">BLUE</text>
<text x="154.8" y="210.2">4</text>
<text x="154.8" y="212.7">5</text>
<text x="154.8" y="215.3">6</text>
<text x="158.2" y="211.5">ID2/RES</text>
<text x="158.2" y="214">GND</text>
<text x="154.8" y="217.8">7</text>
<text x="154.8" y="220.3">8</text>
<text x="158.2" y="216.6">GND-R</text>
<text x="158.2" y="219.1">GND-G</text>
<text x="158.2" y="221.6">GND-B</text>
<text x="153.6" y="225.4">10</text>
<text x="153.6" y="228">11</text>
<text x="154.8" y="222.9">9</text>
<text x="158.2" y="224.2">KEY/PWR</text>
<text x="158.2" y="226.7">GND-SYNC</text>
<text x="153.6" y="230.5">12</text>
<text x="153.6" y="233">13</text>
<text x="158.2" y="229.3">ID0/RES</text>
<text x="158.2" y="231.8">ID1/SDA</text>
<text x="153.6" y="235.6">14</text>
<text x="153.6" y="238.1">15</text>
<text x="158.2" y="234.3">H-SYNC</text>
<text x="158.2" y="236.9">V-SYNC</text>
<text x="158.2" y="239.4">ID3/SCL</text>
<text x="153.6" y="240.7">16</text>
<text x="153.6" y="243.2">17</text>
<text x="158.2" y="242">GND</text>
<text x="158.2" y="244.5">GND</text>
<text x="289.6" y="253.9">DRAWING NO:</text>
<text x="250.4" y="266.6">CHECKED:</text>
<text x="250.4" y="275.7">STANDARDIZED:</text>
<text x="289.6" y="274.2">VERSION:</text>
<text x="320" y="274.2">SIZE:</text>
<text x="353.1" y="274.2">SCALE:</text>
<text x="249.9" y="284.8">RELEASED:</text>
</g>
<g font-size="2.3" fill="#f00">
<text x="99.6" y="23.5">+3.3V</text>
<text x="242.3" y="47.7">[4,8]</text>
<text x="220" y="48.1">LED0_CA</text>
<text x="220" y="50.7">LED0_CB</text>
<text x="220" y="53.2">LED0_CC</text>
<text x="242.3" y="50.2">[4,8]</text>
<text x="242.3" y="52.8">[4,8]</text>
<text x="39.1" y="58.6">[4]</text>
<text x="39.1" y="56.1">[4]</text>
<text x="47.3" y="59">LED_BIT6</text>
<text x="47.3" y="56.5">LED_BIT7</text>
<text x="220" y="55.7">LED0_CD</text>
<text x="220" y="58.3">LED0_CE</text>
<text x="242.3" y="55.3">[4,8]</text>
<text x="242.3" y="57.9">[4,8]</text>
<text x="347" y="55.7">RLED0</text>
<text x="356.4" y="55.6">[4]</text>
<text x="39.1" y="63.7">[4]</text>
<text x="39.1" y="61.2">[4]</text>
<text x="47.3" y="64.1">LED_BIT4</text>
<text x="47.3" y="61.6">LED_BIT5</text>
<text x="220" y="60.8">LED0_CF</text>
<text x="220" y="63.4">LED0_CG</text>
<text x="220" y="65.9">LED0_DP</text>
<text x="242.3" y="60.4">[4,8]</text>
<text x="242.3" y="62.9">[4,8]</text>
<text x="242.3" y="65.5">[4,8]</text>
<text x="347" y="63.4">RLED1</text>
<text x="356.4" y="63.2">[4]</text>
<text x="347" y="71">RLED2</text>
<text x="356.4" y="70.8">[4]</text>
<text x="347" y="78.6">RLED3</text>
<text x="356.4" y="78.4">[4]</text>
<text x="347" y="86.2">RLED4</text>
<text x="356.4" y="86.1">[4]</text>
<text x="99.6" y="94.6">+3.3V</text>
<text x="347" y="93.8">RLED5</text>
<text x="356.4" y="93.7">[4]</text>
<text x="347" y="101.5">RLED6</text>
<text x="356.4" y="101.3">[4]</text>
<text x="347" y="109.1">RLED7</text>
<text x="356.4" y="108.9">[4]</text>
<text x="220" y="116.7">LED0_CA</text>
<text x="220" y="119.2">LED0_CB</text>
<text x="242.3" y="116.3">[4,8]</text>
<text x="242.3" y="118.8">[4,8]</text>
<text x="220" y="121.8">LED0_CC</text>
<text x="220" y="124.3">LED0_CD</text>
<text x="242.3" y="121.4">[4,8]</text>
<text x="242.3" y="123.9">[4,8]</text>
<text x="39.1" y="129.7">[4]</text>
<text x="39.1" y="127.2">[4]</text>
<text x="47.3" y="130.2">LED_BIT2</text>
<text x="47.3" y="127.6">LED_BIT3</text>
<text x="220" y="126.9">LED0_CE</text>
<text x="220" y="129.4">LED0_CF</text>
<text x="220" y="131.9">LED0_CG</text>
<text x="242.3" y="126.4">[4,8]</text>
<text x="242.3" y="129">[4,8]</text>
<text x="242.3" y="131.5">[4,8]</text>
<text x="350.8" y="129.4">GLED0</text>
<text x="360.2" y="129.2">[4]</text>
<text x="39.1" y="134.8">[4]</text>
<text x="39.1" y="132.3">[4]</text>
<text x="47.3" y="135.2">LED_BIT0</text>
<text x="47.3" y="132.7">LED_BIT1</text>
<text x="220" y="134.5">LED0_DP</text>
<text x="242.3" y="134.1">[4,8]</text>
<text x="350.8" y="137">GLED1</text>
<text x="360.2" y="136.9">[4]</text>
<text x="350.8" y="144.6">GLED2</text>
<text x="360.2" y="144.5">[4]</text>
<text x="261.9" y="152.3">YLED0</text>
<text x="271.3" y="152.1">[4]</text>
<text x="350.8" y="152.3">GLED3</text>
<text x="360.2" y="152.1">[4]</text>
<text x="261.9" y="159.9">YLED1</text>
<text x="271.3" y="159.7">[4]</text>
<text x="350.8" y="159.9">GLED4</text>
<text x="360.2" y="159.7">[4]</text>
<text x="261.9" y="167.5">YLED2</text>
<text x="271.3" y="167.3">[4]</text>
<text x="350.8" y="167.5">GLED5</text>
<text x="360.2" y="167.3">[4]</text>
<text x="261.9" y="175.1">YLED3</text>
<text x="271.3" y="175">[4]</text>
<text x="350.8" y="175.1">GLED6</text>
<text x="360.2" y="175">[4]</text>
<text x="261.9" y="182.7">YLED4</text>
<text x="271.3" y="182.6">[4]</text>
<text x="350.8" y="182.7">GLED7</text>
<text x="360.2" y="182.6">[4]</text>
<text x="261.9" y="190.4">YLED5</text>
<text x="271.3" y="190.2">[4]</text>
<text x="38.4" y="197.6">[4,11]</text>
<text x="51.5" y="198">VGA_R0</text>
<text x="261.9" y="198">YLED6</text>
<text x="271.3" y="197.8">[4]</text>
<text x="38.4" y="202.6">[4,11]</text>
<text x="51.5" y="203.1">VGA_R1</text>
<text x="38.4" y="207.7">[4,11]</text>
<text x="51.5" y="208.1">VGA_R2</text>
<text x="261.9" y="205.6">YLED7</text>
<text x="271.3" y="205.4">[4]</text>
<text x="38.4" y="212.8">[4,11]</text>
<text x="51.5" y="213.2">VGA_R3</text>
<text x="38.4" y="217.9">[4,11]</text>
<text x="51.4" y="218.3">VGA_G0</text>
<text x="38.4" y="223">[4,11]</text>
<text x="51.4" y="223.4">VGA_G1</text>
<text x="38.4" y="228">[4,11]</text>
<text x="38.4" y="233.1">[4,11]</text>
<text x="51.4" y="228.5">VGA_G2</text>
<text x="51.4" y="233.5">VGA_G3</text>
<text x="38.4" y="238.2">[4,11]</text>
<text x="51.7" y="238.6">VGA_B0</text>
<text x="38.4" y="243.3">[4,11]</text>
<text x="51.7" y="243.7">VGA_B1</text>
<text x="38.4" y="248.4">[4,11]</text>
<text x="51.7" y="248.8">VGA_B2</text>
<text x="38.4" y="253.4">[4,11]</text>
<text x="51.7" y="253.9">VGA_B3</text>
<text x="38.4" y="258.5">[4,11]</text>
<text x="38.4" y="263.6">[4,11]</text>
<text x="47.3" y="258.9">VGA_HSYNC</text>
<text x="47.4" y="264">VGA_VSYNC</text>
</g>
<g font-size="2.3" fill="#000080">
<text x="85.5" y="34.9">C64</text>
<text x="119" y="30.2">Q6</text>
<text x="119.5" y="33.4">2N5401</text>
<text x="86.3" y="37.5">0.1uF</text>
<text x="119" y="45.4">Q7</text>
<text x="167.6" y="45.1">DN0</text>
<text x="119.5" y="48.6">2N5401</text>
<text x="309.4" y="53.8">RN1-A</text>
<text x="69.5" y="54.8">R85</text>
<text x="69.5" y="57.4">R86</text>
<text x="69.5" y="59.9">R87</text>
<text x="80.4" y="55.2">4.7K 1%</text>
<text x="80.4" y="57.8">4.7K 1%</text>
<text x="119" y="58.1">Q2</text>
<text x="308.6" y="59.1">220</text>
<text x="330.1" y="58.3">RED</text>
<text x="330.3" y="54.5">RLD0</text>
<text x="69.5" y="62.4">R88</text>
<text x="80.4" y="60.3">4.7K 1%</text>
<text x="80.4" y="62.9">4.7K 1%</text>
<text x="119.5" y="61.3">2N5401</text>
<text x="309.5" y="61.4">RN1-B</text>
<text x="330.1" y="65.9">RED</text>
<text x="330.3" y="62.1">RLD1</text>
<text x="308.6" y="66.7">220</text>
<text x="309.4" y="69">RN1-C</text>
<text x="330.3" y="69.7">RLD2</text>
<text x="119" y="72.1">Q9</text>
<text x="119.5" y="75.3">2N5401</text>
<text x="308.6" y="74.4">220</text>
<text x="309.4" y="76.7">RN1-D</text>
<text x="330.1" y="73.5">RED</text>
<text x="330.3" y="77.3">RLD3</text>
<text x="308.6" y="82">220</text>
<text x="330.1" y="81.1">RED</text>
<text x="308.6" y="89.6">220</text>
<text x="309.4" y="84.3">RN4-A</text>
<text x="330.1" y="88.8">RED</text>
<text x="330.3" y="84.9">RLD4</text>
<text x="309.5" y="91.9">RN4-B</text>
<text x="330.3" y="92.6">RLD5</text>
<text x="119.7" y="98.8">Q10</text>
<text x="120.8" y="102">2N5401</text>
<text x="308.6" y="97.2">220</text>
<text x="309.4" y="99.5">RN4-C</text>
<text x="330.1" y="96.4">RED</text>
<text x="330.3" y="100.2">RLD6</text>
<text x="88.7" y="103.5">C4</text>
<text x="88.8" y="106.1">0.1uF</text>
<text x="308.6" y="104.8">220</text>
<text x="309.4" y="107.1">RN4-D</text>
<text x="330.1" y="104">RED</text>
<text x="330.3" y="107.8">RLD7</text>
<text x="119.7" y="114">Q11</text>
<text x="167.6" y="113.7">DN1</text>
<text x="308.6" y="112.5">220</text>
<text x="330.1" y="111.6">RED</text>
<text x="120.8" y="117.2">2N5401</text>
<text x="69.5" y="125.9">R89</text>
<text x="69.5" y="128.5">R90</text>
<text x="69.5" y="131">R91</text>
<text x="80.4" y="126.4">4.7K 1%</text>
<text x="80.4" y="128.9">4.7K 1%</text>
<text x="80.4" y="131.4">4.7K 1%</text>
<text x="119.7" y="129.2">Q12</text>
<text x="309.4" y="127.5">RN2-A</text>
<text x="332.3" y="131.9">Green</text>
<text x="334" y="128.1">GLD0</text>
<text x="69.5" y="133.6">R92</text>
<text x="80.4" y="134">4.7K 1%</text>
<text x="120.8" y="132.4">2N5401</text>
<text x="308.6" y="132.8">220</text>
<text x="309.5" y="135.1">RN2-B</text>
<text x="334" y="135.7">GLD1</text>
<text x="308.6" y="140.4">220</text>
<text x="309.4" y="142.7">RN2-C</text>
<text x="332.3" y="139.6">Green</text>
<text x="334" y="143.4">GLD2</text>
<text x="118.4" y="145.7">Q13</text>
<text x="119.5" y="149">2N5401</text>
<text x="308.6" y="148">220</text>
<text x="332.3" y="147.2">Green</text>
<text x="219.7" y="155.6">220</text>
<text x="220.5" y="150.3">RN3-A</text>
<text x="245.2" y="151">YLD0</text>
<text x="245.3" y="154.8">Yellow</text>
<text x="308.6" y="155.6">220</text>
<text x="309.4" y="150.3">RN2-D</text>
<text x="332.3" y="154.8">Green</text>
<text x="334" y="151">GLD3</text>
<text x="220.6" y="157.9">RN3-B</text>
<text x="245.2" y="158.6">YLD1</text>
<text x="309.4" y="157.9">RN5-A</text>
<text x="334" y="158.6">GLD4</text>
<text x="219.7" y="163.3">220</text>
<text x="220.5" y="165.6">RN3-C</text>
<text x="245.2" y="166.2">YLD2</text>
<text x="245.3" y="162.4">Yellow</text>
<text x="308.6" y="163.3">220</text>
<text x="309.5" y="165.6">RN5-B</text>
<text x="332.3" y="162.4">Green</text>
<text x="334" y="166.2">GLD5</text>
<text x="219.7" y="170.9">220</text>
<text x="220.5" y="173.2">RN3-D</text>
<text x="245.2" y="173.8">YLD3</text>
<text x="245.3" y="170">Yellow</text>
<text x="308.6" y="170.9">220</text>
<text x="309.4" y="173.2">RN5-C</text>
<text x="332.3" y="170">Green</text>
<text x="334" y="173.8">GLD6</text>
<text x="219.7" y="178.5">220</text>
<text x="245.3" y="177.7">Yellow</text>
<text x="308.6" y="178.5">220</text>
<text x="332.3" y="177.7">Green</text>
<text x="220.5" y="180.8">RN6-A</text>
<text x="245.2" y="181.5">YLD4</text>
<text x="245.3" y="185.3">Yellow</text>
<text x="309.4" y="180.8">RN5-D</text>
<text x="332.3" y="185.3">Green</text>
<text x="334" y="181.5">GLD7</text>
<text x="219.7" y="186.1">220</text>
<text x="220.6" y="188.4">RN6-B</text>
<text x="245.2" y="189.1">YLD5</text>
<text x="308.6" y="186.1">220</text>
<text x="77.8" y="197.1">R179</text>
<text x="91.1" y="197.5">4K 1%</text>
<text x="219.7" y="193.7">220</text>
<text x="220.5" y="196">RN6-C</text>
<text x="245.2" y="196.7">YLD6</text>
<text x="245.3" y="192.9">Yellow</text>
<text x="77.8" y="202.1">R180</text>
<text x="91.1" y="202.6">2K 1%</text>
<text x="167.9" y="199.5">J6</text>
<text x="219.7" y="201.4">220</text>
<text x="220.5" y="203.7">RN6-D</text>
<text x="245.3" y="200.5">Yellow</text>
<text x="77.8" y="207.2">R181</text>
<text x="91.1" y="207.6">1K 1%</text>
<text x="219.7" y="209">220</text>
<text x="245.2" y="204.3">YLD7</text>
<text x="245.3" y="208.1">Yellow</text>
<text x="77.8" y="212.3">R182</text>
<text x="88.6" y="212.7">510R 1%</text>
<text x="77.8" y="217.4">R183</text>
<text x="91.1" y="217.8">4K 1%</text>
<text x="77.8" y="222.5">R184</text>
<text x="77.8" y="227.5">R185</text>
<text x="91.1" y="222.9">2K 1%</text>
<text x="91.1" y="228">1K 1%</text>
<text x="77.8" y="232.6">R186</text>
<text x="88.6" y="233">510R 1%</text>
<text x="77.8" y="237.7">R187</text>
<text x="91.1" y="238.1">4K 1%</text>
<text x="77.8" y="242.8">R188</text>
<text x="91.1" y="243.2">2K 1%</text>
<text x="77.8" y="247.9">R189</text>
<text x="91.1" y="248.3">1K 1%</text>
<text x="152.2" y="250.4">FB5</text>
<text x="162.4" y="248.9">VGA_HD15_0</text>
<text x="77.8" y="252.9">R190</text>
<text x="88.6" y="253.4">510R 1%</text>
<text x="152" y="253.4">100R</text>
<text x="77.8" y="258">R191</text>
<text x="77.8" y="263.1">R192</text>
<text x="87.9" y="258.4">49.9R 1%</text>
<text x="87.9" y="263.5">49.9R 1%</text>
</g>
</svg>
